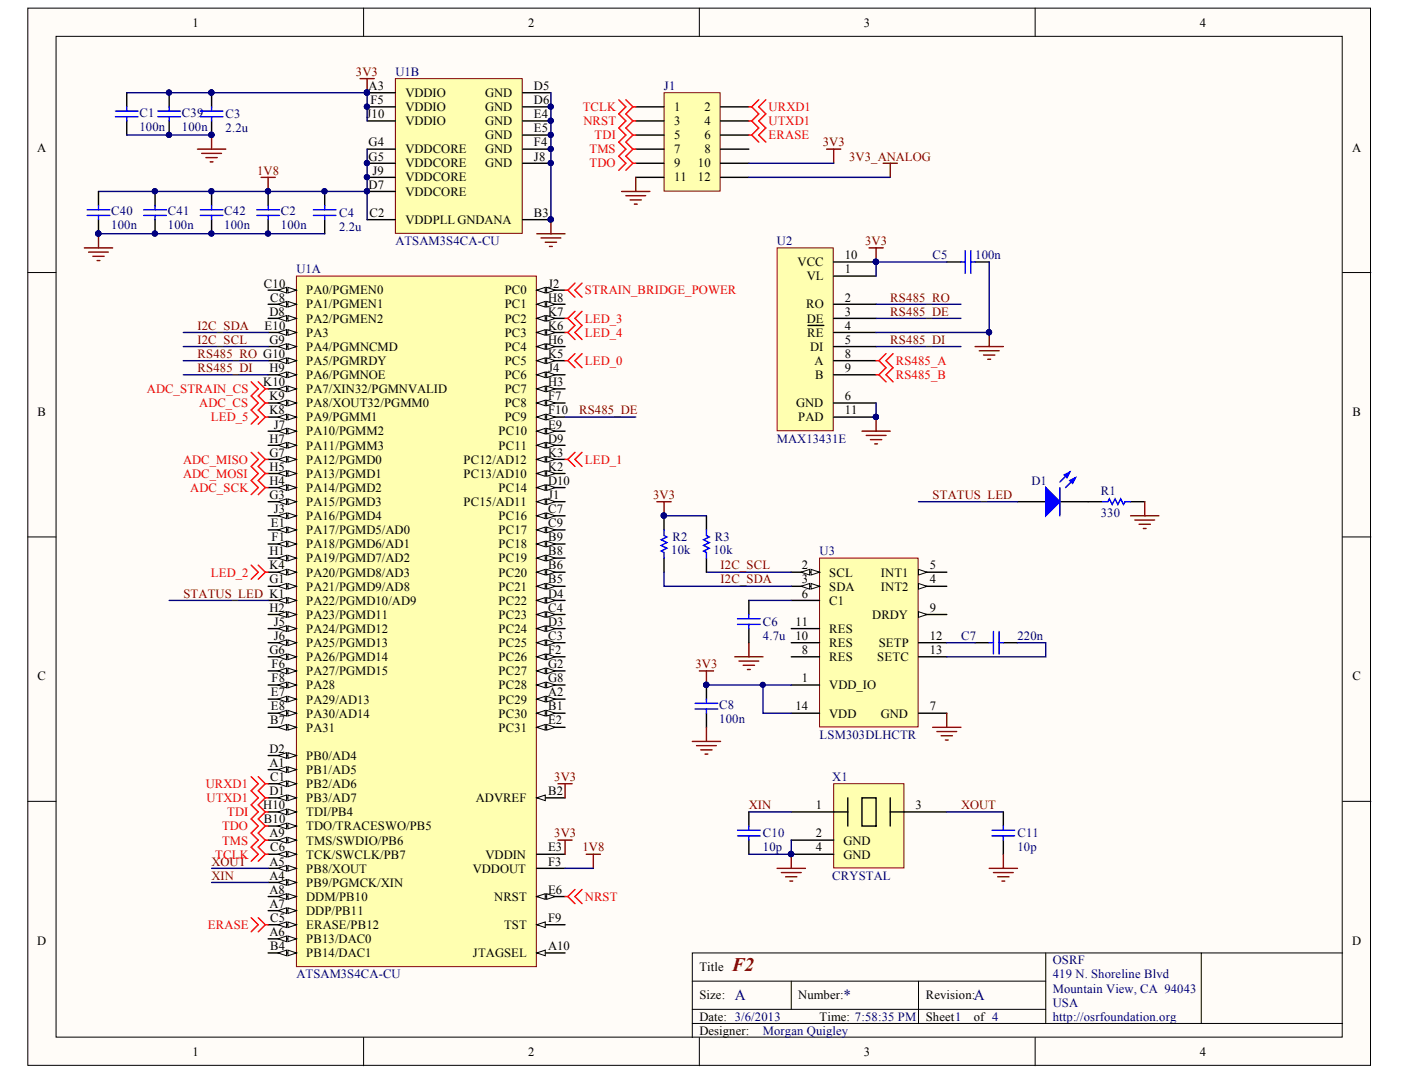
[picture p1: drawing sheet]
<svg xmlns="http://www.w3.org/2000/svg" width="273mm" height="210mm" viewBox="0 0 273 210" stroke-linecap="round" stroke-linejoin="round" font-family="sans-serif">
<g fill="#fffcf8" stroke="#000" stroke-width=".19">
<path d="M5.4 1.6h261.7v206h-261.7z"/>
<path d="M10.9 7.1h250.7v195h-250.7z"/>
</g>
<g fill="none" stroke="#000" stroke-width=".19">
<path d="M70.9 1.6v5.5M136.3 1.6v5.5M201.7 1.6v5.5M5.4 53.1h5.5M261.7 53.1h5.5M5.4 104.6h5.5M261.7 104.6h5.5M5.4 156.2h5.5M261.7 156.2h5.5M134.9 191.2h68.9M134.9 199.5h126.8M134.9 196.7h68.9"/>
<path d="M154.2 191.2v5.5M179 191.2v8.3M203.8 185.7v13.8M234.1 185.7h-99.2v16.5M261.7 185.7h-27.6v13.8M70.9 202.2v5.5M136.3 202.2v5.5M201.7 202.2v5.5"/>
</g>
<path d="M57.8 53.8h46.7v134.6h-46.7z" fill="#ffffb0" stroke="#800000" stroke-width=".19"/>
<path d="M104.6 155.5h5.5" fill="none" stroke="#000" stroke-width=".28"/>
<path d="M104.6 155.5l1.7-.6v1.1z" fill="#fffcf8" stroke="#000" stroke-width=".19"/>
<path d="M104.6 185.7h5.5" fill="none" stroke="#000" stroke-width=".28"/>
<path d="M104.6 185.7l1.7-.5v1.1z" fill="#fffcf8" stroke="#000" stroke-width=".19"/>
<path d="M104.6 174.7h5.5" fill="none" stroke="#000" stroke-width=".28"/>
<g fill="#fffcf8" stroke="#000" stroke-width=".19">
<path d="M104.6 174.7l1.7-.5v1.1z"/>
<path d="M106.5 174.2l1.7 .5-1.7 .6z"/>
</g>
<path d="M52.3 56.6h5.5" fill="none" stroke="#000" stroke-width=".28"/>
<g fill="#fffcf8" stroke="#000" stroke-width=".19">
<path d="M56.1 56l1.7 .6-1.7 .5z"/>
<path d="M54.2 56.6l1.6-.6v1.1z"/>
</g>
<path d="M52.3 59.3h5.5" fill="none" stroke="#000" stroke-width=".28"/>
<g fill="#fffcf8" stroke="#000" stroke-width=".19">
<path d="M56.1 58.8l1.7 .5-1.7 .6z"/>
<path d="M54.2 59.3l1.6-.5v1.1z"/>
</g>
<path d="M52.3 62h5.5" fill="none" stroke="#000" stroke-width=".28"/>
<g fill="#fffcf8" stroke="#000" stroke-width=".19">
<path d="M56.1 61.5l1.7 .5-1.7 .6z"/>
<path d="M54.2 62l1.6-.5v1.1z"/>
</g>
<path d="M52.3 64.8h5.5" fill="none" stroke="#000" stroke-width=".28"/>
<g fill="#fffcf8" stroke="#000" stroke-width=".19">
<path d="M56.1 64.2l1.7 .6-1.7 .5z"/>
<path d="M54.2 64.8l1.6-.6v1.1z"/>
</g>
<path d="M52.3 67.5h5.5" fill="none" stroke="#000" stroke-width=".28"/>
<g fill="#fffcf8" stroke="#000" stroke-width=".19">
<path d="M56.1 67l1.7 .5-1.7 .6z"/>
<path d="M54.2 67.5l1.6-.5v1.1z"/>
</g>
<path d="M52.3 70.3h5.5" fill="none" stroke="#000" stroke-width=".28"/>
<g fill="#fffcf8" stroke="#000" stroke-width=".19">
<path d="M56.1 69.7l1.7 .6-1.7 .5z"/>
<path d="M54.2 70.3l1.6-.6v1.1z"/>
</g>
<path d="M52.3 73h5.5" fill="none" stroke="#000" stroke-width=".28"/>
<g fill="#fffcf8" stroke="#000" stroke-width=".19">
<path d="M56.1 72.5l1.7 .5-1.7 .6z"/>
<path d="M54.2 73l1.6-.5v1.1z"/>
</g>
<path d="M52.3 75.8h5.5" fill="none" stroke="#000" stroke-width=".28"/>
<g fill="#fffcf8" stroke="#000" stroke-width=".19">
<path d="M56.1 75.2l1.7 .6-1.7 .5z"/>
<path d="M54.2 75.8l1.6-.6v1.1z"/>
</g>
<path d="M52.3 78.5h5.5" fill="none" stroke="#000" stroke-width=".28"/>
<g fill="#fffcf8" stroke="#000" stroke-width=".19">
<path d="M56.1 78l1.7 .5-1.7 .6z"/>
<path d="M54.2 78.5l1.6-.5v1.1z"/>
</g>
<path d="M52.3 81.3h5.5" fill="none" stroke="#000" stroke-width=".28"/>
<g fill="#fffcf8" stroke="#000" stroke-width=".19">
<path d="M56.1 80.7l1.7 .6-1.7 .5z"/>
<path d="M54.2 81.3l1.6-.6v1.1z"/>
</g>
<path d="M52.3 84h5.5" fill="none" stroke="#000" stroke-width=".28"/>
<g fill="#fffcf8" stroke="#000" stroke-width=".19">
<path d="M56.1 83.5l1.7 .5-1.7 .6z"/>
<path d="M54.2 84l1.6-.5v1.1z"/>
</g>
<path d="M52.3 86.8h5.5" fill="none" stroke="#000" stroke-width=".28"/>
<g fill="#fffcf8" stroke="#000" stroke-width=".19">
<path d="M56.1 86.2l1.7 .6-1.7 .5z"/>
<path d="M54.2 86.8l1.6-.6v1.1z"/>
</g>
<path d="M52.3 89.5h5.5" fill="none" stroke="#000" stroke-width=".28"/>
<g fill="#fffcf8" stroke="#000" stroke-width=".19">
<path d="M56.1 89l1.7 .5-1.7 .6z"/>
<path d="M54.2 89.5l1.6-.5v1.1z"/>
</g>
<path d="M52.3 92.3h5.5" fill="none" stroke="#000" stroke-width=".28"/>
<g fill="#fffcf8" stroke="#000" stroke-width=".19">
<path d="M56.1 91.7l1.7 .6-1.7 .5z"/>
<path d="M54.2 92.3l1.6-.6v1.1z"/>
</g>
<path d="M52.3 95h5.5" fill="none" stroke="#000" stroke-width=".28"/>
<g fill="#fffcf8" stroke="#000" stroke-width=".19">
<path d="M56.1 94.5l1.7 .5-1.7 .6z"/>
<path d="M54.2 95l1.6-.5v1.1z"/>
</g>
<path d="M52.3 97.8h5.5" fill="none" stroke="#000" stroke-width=".28"/>
<g fill="#fffcf8" stroke="#000" stroke-width=".19">
<path d="M56.1 97.2l1.7 .6-1.7 .5z"/>
<path d="M54.2 97.8l1.6-.6v1.1z"/>
</g>
<path d="M52.3 100.5h5.5" fill="none" stroke="#000" stroke-width=".28"/>
<g fill="#fffcf8" stroke="#000" stroke-width=".19">
<path d="M56.1 100l1.7 .5-1.7 .6z"/>
<path d="M54.2 100.5l1.6-.5v1.1z"/>
</g>
<path d="M52.3 103.3h5.5" fill="none" stroke="#000" stroke-width=".28"/>
<g fill="#fffcf8" stroke="#000" stroke-width=".19">
<path d="M56.1 102.7l1.7 .6-1.7 .5z"/>
<path d="M54.2 103.3l1.6-.6v1.1z"/>
</g>
<path d="M52.3 106h5.5" fill="none" stroke="#000" stroke-width=".28"/>
<g fill="#fffcf8" stroke="#000" stroke-width=".19">
<path d="M56.1 105.5l1.7 .5-1.7 .6z"/>
<path d="M54.2 106l1.6-.5v1.1z"/>
</g>
<path d="M52.3 108.8h5.5" fill="none" stroke="#000" stroke-width=".28"/>
<g fill="#fffcf8" stroke="#000" stroke-width=".19">
<path d="M56.1 108.2l1.7 .6-1.7 .5z"/>
<path d="M54.2 108.8l1.6-.6v1.1z"/>
</g>
<path d="M52.3 111.5h5.5" fill="none" stroke="#000" stroke-width=".28"/>
<g fill="#fffcf8" stroke="#000" stroke-width=".19">
<path d="M56.1 111l1.7 .5-1.7 .6z"/>
<path d="M54.2 111.5l1.6-.5v1.1z"/>
</g>
<path d="M52.3 114.3h5.5" fill="none" stroke="#000" stroke-width=".28"/>
<g fill="#fffcf8" stroke="#000" stroke-width=".19">
<path d="M56.1 113.7l1.7 .6-1.7 .5z"/>
<path d="M54.2 114.3l1.6-.6v1.1z"/>
</g>
<path d="M52.3 117h5.5" fill="none" stroke="#000" stroke-width=".28"/>
<g fill="#fffcf8" stroke="#000" stroke-width=".19">
<path d="M56.1 116.5l1.7 .5-1.7 .6z"/>
<path d="M54.2 117l1.6-.5v1.1z"/>
</g>
<path d="M52.3 119.8h5.5" fill="none" stroke="#000" stroke-width=".28"/>
<g fill="#fffcf8" stroke="#000" stroke-width=".19">
<path d="M56.1 119.2l1.7 .6-1.7 .5z"/>
<path d="M54.2 119.8l1.6-.6v1.1z"/>
</g>
<path d="M52.3 122.5h5.5" fill="none" stroke="#000" stroke-width=".28"/>
<g fill="#fffcf8" stroke="#000" stroke-width=".19">
<path d="M56.1 122l1.7 .5-1.7 .6z"/>
<path d="M54.2 122.5l1.6-.5v1.1z"/>
</g>
<path d="M52.3 125.3h5.5" fill="none" stroke="#000" stroke-width=".28"/>
<g fill="#fffcf8" stroke="#000" stroke-width=".19">
<path d="M56.1 124.7l1.7 .6-1.7 .5z"/>
<path d="M54.2 125.3l1.6-.6v1.1z"/>
</g>
<path d="M52.3 128h5.5" fill="none" stroke="#000" stroke-width=".28"/>
<g fill="#fffcf8" stroke="#000" stroke-width=".19">
<path d="M56.1 127.5l1.7 .5-1.7 .6z"/>
<path d="M54.2 128l1.6-.5v1.1z"/>
</g>
<path d="M52.3 130.8h5.5" fill="none" stroke="#000" stroke-width=".28"/>
<g fill="#fffcf8" stroke="#000" stroke-width=".19">
<path d="M56.1 130.2l1.7 .6-1.7 .5z"/>
<path d="M54.2 130.8l1.6-.6v1.1z"/>
</g>
<path d="M52.3 133.5h5.5" fill="none" stroke="#000" stroke-width=".28"/>
<g fill="#fffcf8" stroke="#000" stroke-width=".19">
<path d="M56.1 133l1.7 .5-1.7 .6z"/>
<path d="M54.2 133.5l1.6-.5v1.1z"/>
</g>
<path d="M52.3 136.3h5.5" fill="none" stroke="#000" stroke-width=".28"/>
<g fill="#fffcf8" stroke="#000" stroke-width=".19">
<path d="M56.1 135.7l1.7 .6-1.7 .5z"/>
<path d="M54.2 136.3l1.6-.6v1.1z"/>
</g>
<path d="M52.3 139h5.5" fill="none" stroke="#000" stroke-width=".28"/>
<g fill="#fffcf8" stroke="#000" stroke-width=".19">
<path d="M56.1 138.5l1.7 .5-1.7 .6z"/>
<path d="M54.2 139l1.6-.5v1.1z"/>
</g>
<path d="M52.3 141.8h5.5" fill="none" stroke="#000" stroke-width=".28"/>
<g fill="#fffcf8" stroke="#000" stroke-width=".19">
<path d="M56.1 141.2l1.7 .6-1.7 .5z"/>
<path d="M54.2 141.8l1.6-.6v1.1z"/>
</g>
<path d="M52.3 147.2h5.5" fill="none" stroke="#000" stroke-width=".28"/>
<g fill="#fffcf8" stroke="#000" stroke-width=".19">
<path d="M56.1 146.7l1.7 .5-1.7 .6z"/>
<path d="M54.2 147.2l1.6-.5v1.1z"/>
</g>
<path d="M52.3 150h5.5" fill="none" stroke="#000" stroke-width=".28"/>
<g fill="#fffcf8" stroke="#000" stroke-width=".19">
<path d="M56.1 149.4l1.7 .6-1.7 .5z"/>
<path d="M54.2 150l1.6-.6v1.1z"/>
</g>
<path d="M52.3 183h5.5" fill="none" stroke="#000" stroke-width=".28"/>
<g fill="#fffcf8" stroke="#000" stroke-width=".19">
<path d="M56.1 182.4l1.7 .6-1.7 .5z"/>
<path d="M54.2 183l1.6-.6v1.1z"/>
</g>
<path d="M52.3 185.7h5.5" fill="none" stroke="#000" stroke-width=".28"/>
<g fill="#fffcf8" stroke="#000" stroke-width=".19">
<path d="M56.1 185.2l1.7 .5-1.7 .6z"/>
<path d="M54.2 185.7l1.6-.5v1.1z"/>
</g>
<path d="M52.3 152.7h5.5" fill="none" stroke="#000" stroke-width=".28"/>
<g fill="#fffcf8" stroke="#000" stroke-width=".19">
<path d="M56.1 152.2l1.7 .5-1.7 .6z"/>
<path d="M54.2 152.7l1.6-.5v1.1z"/>
</g>
<path d="M52.3 155.5h5.5" fill="none" stroke="#000" stroke-width=".28"/>
<g fill="#fffcf8" stroke="#000" stroke-width=".19">
<path d="M56.1 154.9l1.7 .6-1.7 .5z"/>
<path d="M54.2 155.5l1.6-.6v1.1z"/>
</g>
<path d="M52.3 158.2h5.5" fill="none" stroke="#000" stroke-width=".28"/>
<g fill="#fffcf8" stroke="#000" stroke-width=".19">
<path d="M56.1 157.7l1.7 .5-1.7 .6z"/>
<path d="M54.2 158.2l1.6-.5v1.1z"/>
</g>
<path d="M52.3 161h5.5" fill="none" stroke="#000" stroke-width=".28"/>
<g fill="#fffcf8" stroke="#000" stroke-width=".19">
<path d="M56.1 160.4l1.7 .6-1.7 .5z"/>
<path d="M54.2 161l1.6-.6v1.1z"/>
</g>
<path d="M52.3 163.7h5.5" fill="none" stroke="#000" stroke-width=".28"/>
<g fill="#fffcf8" stroke="#000" stroke-width=".19">
<path d="M56.1 163.2l1.7 .5-1.7 .6z"/>
<path d="M54.2 163.7l1.6-.5v1.1z"/>
</g>
<path d="M52.3 166.5h5.5" fill="none" stroke="#000" stroke-width=".28"/>
<g fill="#fffcf8" stroke="#000" stroke-width=".19">
<path d="M56.1 165.9l1.7 .6-1.7 .5z"/>
<path d="M54.2 166.5l1.6-.6v1.1z"/>
</g>
<path d="M52.3 169.2h5.5" fill="none" stroke="#000" stroke-width=".28"/>
<g fill="#fffcf8" stroke="#000" stroke-width=".19">
<path d="M56.1 168.7l1.7 .5-1.7 .6z"/>
<path d="M54.2 169.2l1.6-.5v1.1z"/>
</g>
<path d="M52.3 172h5.5" fill="none" stroke="#000" stroke-width=".28"/>
<g fill="#fffcf8" stroke="#000" stroke-width=".19">
<path d="M56.1 171.4l1.7 .6-1.7 .5z"/>
<path d="M54.2 172l1.6-.6v1.1z"/>
</g>
<path d="M52.3 174.7h5.5" fill="none" stroke="#000" stroke-width=".28"/>
<g fill="#fffcf8" stroke="#000" stroke-width=".19">
<path d="M56.1 174.2l1.7 .5-1.7 .6z"/>
<path d="M54.2 174.7l1.6-.5v1.1z"/>
</g>
<path d="M52.3 177.5h5.5" fill="none" stroke="#000" stroke-width=".28"/>
<g fill="#fffcf8" stroke="#000" stroke-width=".19">
<path d="M56.1 176.9l1.7 .6-1.7 .5z"/>
<path d="M54.2 177.5l1.6-.6v1.1z"/>
</g>
<path d="M52.3 180.2h5.5" fill="none" stroke="#000" stroke-width=".28"/>
<g fill="#fffcf8" stroke="#000" stroke-width=".19">
<path d="M56.1 179.7l1.7 .5-1.7 .6z"/>
<path d="M54.2 180.2l1.6-.5v1.1z"/>
</g>
<path d="M104.6 56.6h5.5" fill="none" stroke="#000" stroke-width=".28"/>
<g fill="#fffcf8" stroke="#000" stroke-width=".19">
<path d="M104.6 56.6l1.7-.6v1.1z"/>
<path d="M106.5 56l1.7 .6-1.7 .5z"/>
</g>
<path d="M104.6 59.3h5.5" fill="none" stroke="#000" stroke-width=".28"/>
<g fill="#fffcf8" stroke="#000" stroke-width=".19">
<path d="M104.6 59.3l1.7-.5v1.1z"/>
<path d="M106.5 58.8l1.7 .5-1.7 .6z"/>
</g>
<path d="M104.6 62h5.5" fill="none" stroke="#000" stroke-width=".28"/>
<g fill="#fffcf8" stroke="#000" stroke-width=".19">
<path d="M104.6 62l1.7-.5v1.1z"/>
<path d="M106.5 61.5l1.7 .5-1.7 .6z"/>
</g>
<path d="M104.6 64.8h5.5" fill="none" stroke="#000" stroke-width=".28"/>
<g fill="#fffcf8" stroke="#000" stroke-width=".19">
<path d="M104.6 64.8l1.7-.6v1.1z"/>
<path d="M106.5 64.2l1.7 .6-1.7 .5z"/>
</g>
<path d="M104.6 67.5h5.5" fill="none" stroke="#000" stroke-width=".28"/>
<g fill="#fffcf8" stroke="#000" stroke-width=".19">
<path d="M104.6 67.5l1.7-.5v1.1z"/>
<path d="M106.5 67l1.7 .5-1.7 .6z"/>
</g>
<path d="M104.6 70.3h5.5" fill="none" stroke="#000" stroke-width=".28"/>
<g fill="#fffcf8" stroke="#000" stroke-width=".19">
<path d="M104.6 70.3l1.7-.6v1.1z"/>
<path d="M106.5 69.7l1.7 .6-1.7 .5z"/>
</g>
<path d="M104.6 73h5.5" fill="none" stroke="#000" stroke-width=".28"/>
<g fill="#fffcf8" stroke="#000" stroke-width=".19">
<path d="M104.6 73l1.7-.5v1.1z"/>
<path d="M106.5 72.5l1.7 .5-1.7 .6z"/>
</g>
<path d="M104.6 75.8h5.5" fill="none" stroke="#000" stroke-width=".28"/>
<g fill="#fffcf8" stroke="#000" stroke-width=".19">
<path d="M104.6 75.8l1.7-.6v1.1z"/>
<path d="M106.5 75.2l1.7 .6-1.7 .5z"/>
</g>
<path d="M104.6 78.5h5.5" fill="none" stroke="#000" stroke-width=".28"/>
<g fill="#fffcf8" stroke="#000" stroke-width=".19">
<path d="M104.6 78.5l1.7-.5v1.1z"/>
<path d="M106.5 78l1.7 .5-1.7 .6z"/>
</g>
<path d="M104.6 81.3h5.5" fill="none" stroke="#000" stroke-width=".28"/>
<g fill="#fffcf8" stroke="#000" stroke-width=".19">
<path d="M104.6 81.3l1.7-.6v1.1z"/>
<path d="M106.5 80.7l1.7 .6-1.7 .5z"/>
</g>
<path d="M104.6 84h5.5" fill="none" stroke="#000" stroke-width=".28"/>
<g fill="#fffcf8" stroke="#000" stroke-width=".19">
<path d="M104.6 84l1.7-.5v1.1z"/>
<path d="M106.5 83.5l1.7 .5-1.7 .6z"/>
</g>
<path d="M104.6 86.8h5.5" fill="none" stroke="#000" stroke-width=".28"/>
<g fill="#fffcf8" stroke="#000" stroke-width=".19">
<path d="M104.6 86.8l1.7-.6v1.1z"/>
<path d="M106.5 86.2l1.7 .6-1.7 .5z"/>
</g>
<path d="M104.6 89.5h5.5" fill="none" stroke="#000" stroke-width=".28"/>
<g fill="#fffcf8" stroke="#000" stroke-width=".19">
<path d="M104.6 89.5l1.7-.5v1.1z"/>
<path d="M106.5 89l1.7 .5-1.7 .6z"/>
</g>
<path d="M104.6 92.3h5.5" fill="none" stroke="#000" stroke-width=".28"/>
<g fill="#fffcf8" stroke="#000" stroke-width=".19">
<path d="M104.6 92.3l1.7-.6v1.1z"/>
<path d="M106.5 91.7l1.7 .6-1.7 .5z"/>
</g>
<path d="M104.6 95h5.5" fill="none" stroke="#000" stroke-width=".28"/>
<g fill="#fffcf8" stroke="#000" stroke-width=".19">
<path d="M104.6 95l1.7-.5v1.1z"/>
<path d="M106.5 94.5l1.7 .5-1.7 .6z"/>
</g>
<path d="M104.6 97.8h5.5" fill="none" stroke="#000" stroke-width=".28"/>
<g fill="#fffcf8" stroke="#000" stroke-width=".19">
<path d="M104.6 97.8l1.7-.6v1.1z"/>
<path d="M106.5 97.2l1.7 .6-1.7 .5z"/>
</g>
<path d="M104.6 100.5h5.5" fill="none" stroke="#000" stroke-width=".28"/>
<g fill="#fffcf8" stroke="#000" stroke-width=".19">
<path d="M104.6 100.5l1.7-.5v1.1z"/>
<path d="M106.5 100l1.7 .5-1.7 .6z"/>
</g>
<path d="M104.6 103.3h5.5" fill="none" stroke="#000" stroke-width=".28"/>
<g fill="#fffcf8" stroke="#000" stroke-width=".19">
<path d="M104.6 103.3l1.7-.6v1.1z"/>
<path d="M106.5 102.7l1.7 .6-1.7 .5z"/>
</g>
<path d="M104.6 106h5.5" fill="none" stroke="#000" stroke-width=".28"/>
<g fill="#fffcf8" stroke="#000" stroke-width=".19">
<path d="M104.6 106l1.7-.5v1.1z"/>
<path d="M106.5 105.5l1.7 .5-1.7 .6z"/>
</g>
<path d="M104.6 108.8h5.5" fill="none" stroke="#000" stroke-width=".28"/>
<g fill="#fffcf8" stroke="#000" stroke-width=".19">
<path d="M104.6 108.8l1.7-.6v1.1z"/>
<path d="M106.5 108.2l1.7 .6-1.7 .5z"/>
</g>
<path d="M104.6 111.5h5.5" fill="none" stroke="#000" stroke-width=".28"/>
<g fill="#fffcf8" stroke="#000" stroke-width=".19">
<path d="M104.6 111.5l1.7-.5v1.1z"/>
<path d="M106.5 111l1.7 .5-1.7 .6z"/>
</g>
<path d="M104.6 114.3h5.5" fill="none" stroke="#000" stroke-width=".28"/>
<g fill="#fffcf8" stroke="#000" stroke-width=".19">
<path d="M104.6 114.3l1.7-.6v1.1z"/>
<path d="M106.5 113.7l1.7 .6-1.7 .5z"/>
</g>
<path d="M104.6 117h5.5" fill="none" stroke="#000" stroke-width=".28"/>
<g fill="#fffcf8" stroke="#000" stroke-width=".19">
<path d="M104.6 117l1.7-.5v1.1z"/>
<path d="M106.5 116.5l1.7 .5-1.7 .6z"/>
</g>
<path d="M104.6 119.8h5.5" fill="none" stroke="#000" stroke-width=".28"/>
<g fill="#fffcf8" stroke="#000" stroke-width=".19">
<path d="M104.6 119.8l1.7-.6v1.1z"/>
<path d="M106.5 119.2l1.7 .6-1.7 .5z"/>
</g>
<path d="M104.6 122.5h5.5" fill="none" stroke="#000" stroke-width=".28"/>
<g fill="#fffcf8" stroke="#000" stroke-width=".19">
<path d="M104.6 122.5l1.7-.5v1.1z"/>
<path d="M106.5 122l1.7 .5-1.7 .6z"/>
</g>
<path d="M104.6 125.3h5.5" fill="none" stroke="#000" stroke-width=".28"/>
<g fill="#fffcf8" stroke="#000" stroke-width=".19">
<path d="M104.6 125.3l1.7-.6v1.1z"/>
<path d="M106.5 124.7l1.7 .6-1.7 .5z"/>
</g>
<path d="M104.6 128h5.5" fill="none" stroke="#000" stroke-width=".28"/>
<g fill="#fffcf8" stroke="#000" stroke-width=".19">
<path d="M104.6 128l1.7-.5v1.1z"/>
<path d="M106.5 127.5l1.7 .5-1.7 .6z"/>
</g>
<path d="M104.6 130.8h5.5" fill="none" stroke="#000" stroke-width=".28"/>
<g fill="#fffcf8" stroke="#000" stroke-width=".19">
<path d="M104.6 130.8l1.7-.6v1.1z"/>
<path d="M106.5 130.2l1.7 .6-1.7 .5z"/>
</g>
<path d="M104.6 133.5h5.5" fill="none" stroke="#000" stroke-width=".28"/>
<g fill="#fffcf8" stroke="#000" stroke-width=".19">
<path d="M104.6 133.5l1.7-.5v1.1z"/>
<path d="M106.5 133l1.7 .5-1.7 .6z"/>
</g>
<path d="M104.6 136.3h5.5" fill="none" stroke="#000" stroke-width=".28"/>
<g fill="#fffcf8" stroke="#000" stroke-width=".19">
<path d="M104.6 136.3l1.7-.6v1.1z"/>
<path d="M106.5 135.7l1.7 .6-1.7 .5z"/>
</g>
<path d="M104.6 139h5.5" fill="none" stroke="#000" stroke-width=".28"/>
<g fill="#fffcf8" stroke="#000" stroke-width=".19">
<path d="M104.6 139l1.7-.5v1.1z"/>
<path d="M106.5 138.5l1.7 .5-1.7 .6z"/>
</g>
<path d="M104.6 141.8h5.5" fill="none" stroke="#000" stroke-width=".28"/>
<g fill="#fffcf8" stroke="#000" stroke-width=".19">
<path d="M104.6 141.8l1.7-.6v1.1z"/>
<path d="M106.5 141.2l1.7 .6-1.7 .5z"/>
</g>
<path d="M104.6 180.2h5.5" fill="none" stroke="#000" stroke-width=".28"/>
<path d="M104.6 180.2l1.7-.5v1.1z" fill="#fffcf8" stroke="#000" stroke-width=".19"/>
<path d="M104.6 169.2h5.5M104.6 166.5h5.5" fill="none" stroke="#000" stroke-width=".28"/>
<path d="M77.1 15.3h24.7v30.2h-24.7z" fill="#ffffb0" stroke="#800000" stroke-width=".19"/>
<g fill="none" stroke="#000" stroke-width=".28">
<path d="M71.5 18.1h5.6M101.9 18.1h5.5M71.5 20.8h5.6M71.5 23.6h5.6M71.5 29.1h5.6M71.5 31.8h5.6M71.5 34.6h5.6M71.5 37.3h5.6M101.9 20.8h5.5M101.9 23.6h5.5M101.9 26.3h5.5M101.9 29.1h5.5"/>
<path d="M101.9 31.8h5.5M71.5 42.8h5.6M101.9 42.8h5.5"/>
</g>
<g fill="#000080" stroke="#000080" stroke-width=".19">
<circle cx="107.3" cy="20.8" r=".51"/>
<circle cx="107.3" cy="23.5" r=".51"/>
<circle cx="107.3" cy="26.3" r=".51"/>
<circle cx="107.3" cy="29" r=".51"/>
<circle cx="71.5" cy="31.8" r=".51"/>
<circle cx="71.5" cy="34.5" r=".51"/>
<circle cx="71.5" cy="37.3" r=".51"/>
<circle cx="71.5" cy="18" r=".51"/>
<circle cx="71.5" cy="20.8" r=".51"/>
<circle cx="107.3" cy="31.8" r=".51"/>
<circle cx="107.3" cy="42.8" r=".51"/>
</g>
<path d="M107.4 18.1v24.7M35.7 73h16.6M35.7 70.3h16.6M110.1 169.2h5.5" fill="none" stroke="#000080" stroke-width=".28"/>
<path d="M70.2 15.3h2.7M71.5 15.3v2.8M104.6 45.6h5.5M105.4 46.4h3.9M106.3 47.2h2.2M107.1 48h.5M107.4 42.8v2.8M108.7 163.7h2.8M110.1 163.7v2.8M114.3 166.5h2.7M115.6 166.5v2.7" fill="none" stroke="#800000" stroke-width=".28"/>
<path d="M49 88.2l1.3 1.3-1.3 1.4 1.3 1.4-1.3 1.4 1.3 1.3-1.3 1.4M50.3 88.2l1.4 1.3M51.7 95l-1.4 1.4M51.7 92.3l-1.4 1.4 1.4 1.3M51.7 95h.6M51.7 89.5l-1.4 1.4 1.4 1.4M51.7 92.3h.6M51.7 89.5h.6" fill="none" stroke="#f00" stroke-width=".28"/>
<path d="M159.7 108.8h19.2v32.9h-19.2z" fill="#ffffb0" stroke="#800000" stroke-width=".19"/>
<path d="M154.2 114.3h5.5M179 139h5.5" fill="none" stroke="#000" stroke-width=".28"/>
<g fill="#fffcf8" stroke="#000" stroke-width=".19">
<path d="M158.1 113.7l1.6 .6-1.6 .5z"/>
<path d="M156.1 114.3l1.7-.6v1.1z"/>
</g>
<path d="M179 119.8h5.5" fill="none" stroke="#000" stroke-width=".28"/>
<path d="M179 119.2l1.7 .6-1.7 .5z" fill="#fffcf8" stroke="#000" stroke-width=".19"/>
<path d="M179 111.5h5.5M154.2 128h5.5" fill="none" stroke="#000" stroke-width=".28"/>
<path d="M179 111l1.7 .5-1.7 .6z" fill="#fffcf8" stroke="#000" stroke-width=".19"/>
<path d="M154.2 111.5h5.5M154.2 133.5h5.5" fill="none" stroke="#000" stroke-width=".28"/>
<g fill="#fffcf8" stroke="#000" stroke-width=".19">
<path d="M158.1 111l1.6 .5-1.6 .6z"/>
<path d="M156.1 111.5l1.7-.5v1.1z"/>
</g>
<path d="M179 114.3h5.5" fill="none" stroke="#000" stroke-width=".28"/>
<path d="M179 113.7l1.7 .6-1.7 .5z" fill="#fffcf8" stroke="#000" stroke-width=".19"/>
<path d="M154.2 117h5.5M154.2 125.3h5.5M154.2 122.5h5.5M154.2 139h5.5M179 125.3h5.5M179 128h5.5" fill="none" stroke="#000" stroke-width=".28"/>
<path d="M184.5 139v2.8M181.8 141.8h5.5M182.6 142.6h3.9M183.4 143.4h2.2M184.2 144.2h.6" fill="none" stroke="#800000" stroke-width=".28"/>
<path d="M35.7 64.8h16.6M35.7 67.5h16.6M137.7 111.5h16.5" fill="none" stroke="#000080" stroke-width=".28"/>
<path d="M162.5 152.7h13.7v16.5h-13.7z" fill="#ffffb0" stroke="#800000" stroke-width=".19"/>
<g fill="none" stroke="#000" stroke-width=".28">
<path d="M198.3 97.8h5.5M206.6 97.8h8.2M220.3 97.8h2.8M129.4 100.5v2.8M129.4 108.8v2.7M137.7 100.5v2.8M137.7 108.8v2.7M145.9 117v2.8M137.7 133.5v2.8M137.7 139v2.8M145.9 122.5v2.8M190 125.3h2.8"/>
<path d="M195.5 125.3h2.8M145.9 158.2v2.8M154.2 158.2h11M165.2 155.5v5.5M168 155.5h2.7v5.5h-2.7zM173.5 155.5v5.5M173.5 158.2h11M195.5 158.2v2.8M145.9 163.7v2.8M154.2 163.7h8.3M154.2 166.5h8.3M195.5 163.7v2.8"/>
</g>
<g fill="#000080" stroke="#000080" stroke-width=".19">
<circle cx="154.2" cy="166.4" r=".51"/>
<circle cx="129.4" cy="100.5" r=".51"/>
<circle cx="137.6" cy="133.5" r=".51"/>
<circle cx="41.2" cy="26.3" r=".51"/>
<circle cx="71.5" cy="18" r=".51"/>
<circle cx="41.2" cy="18" r=".51"/>
</g>
<g fill="none" stroke="#800000" stroke-width=".28">
<path d="M38.5 29.1h5.5M39.3 29.9h3.9M40.1 30.7h2.2M41 31.5h.5M41.2 26.3v2.8M128 97.8h2.8M129.4 97.8v2.7M223.1 97.8v2.7M220.3 100.5h5.6M221.2 101.4h3.8M222 102.2h2.2M222.8 103h.6"/>
<path d="M143.2 128h5.5M144 128.8h3.9M144.8 129.7h2.3M145.7 130.5h.5M145.9 125.3v2.7M108.7 152.7h2.8M110.1 152.7v2.8M134.9 144.5h5.5M135.8 145.3h3.8M136.6 146.1h2.2M137.4 147h.6M137.7 141.8v2.7"/>
<path d="M151.5 169.2h5.5M152.3 170.1h3.8M153.1 170.9h2.2M153.9 171.7h.6M154.2 166.5v2.7M192.8 169.2h5.5M193.6 170.1h3.9M194.4 170.9h2.2M195.3 171.7h.5M195.5 166.5v2.7"/>
</g>
<g fill="none" stroke="#000080" stroke-width=".28">
<path d="M41.2 18.1h30.3v5.5M71.5 29.1v13.7M110.1 81.3h13.8M179 97.8h19.3M129.4 111.5v2.8h24.8M129.4 100.5h8.3M145.9 117h8.3M184.5 125.3h5.5M198.3 125.3h5.5v2.7h-19.3M145.9 158.2h8.3M184.5 158.2h11M41.2 172h11.1"/>
<path d="M41.2 169.2h11.1M154.2 163.7v2.8h-8.3"/>
</g>
<g fill="#00f" stroke="#00f" stroke-width=".28">
<path d="M203.8 95l2.8 2.8-2.8 2.7z"/>
<path d="M208.5 93.7l1.1-.6-.6 1.1z"/>
<path d="M207.4 92.6l1.1-.6-.6 1.1z"/>
</g>
<g fill="none" stroke="#00f" stroke-width=".28">
<path d="M206.6 95v5.5M208.5 92l-1.9 1.9M209.6 93.1l-1.9 1.9M214.8 97.8h1.1l.3-.6 .6 1.1 .5-1.1 .6 1.1 .5-1.1 .6 1.1 .2-.5h1.1M129.4 103.3v1.1l.6 .2-1.1 .6 1.1 .5-1.1 .6 1.1 .5-1.1 .6 .5 .3v1.1M137.7 103.3v1.1l.5 .2-1.1 .6 1.1 .5-1.1 .6 1.1 .5-1.1 .6 .6 .3v1.1M145.9 119.8v.8M135.5 137.1h4.4M135.5 138.2h4.4M137.7 136.3v.8M137.7 138.2v.8M143.7 120.6h4.5"/>
<path d="M143.7 121.7h4.5M145.9 121.7v.8M192.8 125.3h.8M193.6 123.1v4.4M194.7 123.1v4.4M194.7 125.3h.8M143.7 161.8h4.5M143.7 162.9h4.5M145.9 161v.8M145.9 162.9v.8M193.3 161.8h4.5M193.3 162.9h4.5"/>
<path d="M195.5 161v.8M195.5 162.9v.8"/>
</g>
<path d="M129.4 18.1h11v19.1h-11z" fill="#ffffb0" stroke="#800000" stroke-width=".19"/>
<path d="M123.9 20.8h5.5M123.9 23.6h5.5M123.9 26.3h5.5M123.9 29.1h5.5M123.9 31.8h5.5M123.9 34.6h5.5M140.4 20.8h5.5M140.4 23.6h5.5M140.4 26.3h5.5M140.4 29.1h5.5M140.4 31.8h5.5M140.4 34.6h5.5" fill="none" stroke="#000" stroke-width=".28"/>
<g fill="none" stroke="#f00" stroke-width=".28">
<path d="M120.6 19.4l1.4 1.4-1.4 1.4 1.4 1.4-1.4 1.3 1.4 1.4-1.4 1.4 1.4 1.4-1.4 1.3 1.4 1.4-1.4 1.4M122 19.4l1.4 1.4M147.9 19.4l-1.4 1.4M149.3 19.4l-1.4 1.4 1.4 1.4-1.4 1.4 1.4 1.3-1.4 1.4 1.4 1.4M123.4 20.8h.5M123.4 23.6h.5M123.4 26.3h.5M123.4 31.8l-1.4 1.4M123.4 29.1l-1.4 1.3 1.4 1.4M123.4 31.8h.5M123.4 26.3l-1.4 1.4 1.4 1.4M123.4 29.1h.5"/>
<path d="M123.4 23.6l-1.4 1.3 1.4 1.4M123.4 20.8l-1.4 1.4 1.4 1.4M145.9 20.8h.6M145.9 23.6h.6M145.9 26.3h.6M146.5 20.8l1.4 1.4-1.4 1.4M146.5 23.6l1.4 1.3-1.4 1.4M146.5 26.3l1.4 1.4M49 151.4l1.3 1.3-1.3 1.4 1.3 1.4-1.3 1.4 1.3 1.3-1.3 1.4 1.3 1.4-1.3 1.4 1.3 1.3-1.3 1.4 1.3 1.4-1.3 1.4M50.3 151.4l1.4 1.3M51.7 155.5l-1.4 1.4 1.4 1.3M51.7 152.7l-1.4 1.4 1.4 1.4"/>
<path d="M51.7 155.5h.6M51.7 152.7h.6M51.7 158.2l-1.4 1.4 1.4 1.4M51.7 158.2h.6M49 178.9l1.3 1.3-1.3 1.4M50.3 178.9l1.4 1.3M51.7 161l-1.4 1.4 1.4 1.3M51.7 161h.6M51.7 163.7l-1.4 1.4 1.4 1.4M51.7 163.7h.6M51.7 166.5l-1.4 1.4M51.7 166.5h.6"/>
<path d="M110.1 174.7h.6M110.7 174.7l1.4 1.4M112.1 173.4l-1.4 1.3M113.4 173.4l-1.3 1.3 1.3 1.4M51.7 180.2l-1.4 1.4M51.7 180.2h.6"/>
</g>
<path d="M121.1 37.3h5.6M122 38.1h3.8M122.8 39h2.2M123.6 39.8h.6M123.9 34.6v2.7M161.1 29.1h2.8M162.5 29.1v2.7" fill="none" stroke="#800000" stroke-width=".28"/>
<path d="M145.9 31.8h16.6" fill="none" stroke="#000080" stroke-width=".28"/>
<path d="M151.5 48.3h10.9v35.7h-10.9z" fill="#ffffb0" stroke="#800000" stroke-width=".19"/>
<g fill="none" stroke="#000" stroke-width=".28">
<path d="M24.7 18.1v2.7M33 18.1v2.7M41.2 18.1v2.7M19.2 37.3v2.8M24.7 23.6v2.7M30.2 37.3v2.8M33 23.6v2.7M41.2 23.6v2.7M41.2 37.3v2.8M52.3 37.3v2.8M63.3 37.3v2.8M19.2 42.8v2.8"/>
<path d="M30.2 42.8v2.8M41.2 42.8v2.8M52.3 42.8v2.8M63.3 42.8v2.8M162.5 51.1h8.2M162.5 53.8h8.2M162.5 59.3h8.2M184.5 51.1h2.8M190 51.1h2.8M157.5 63.4h3.1M162.5 62h8.2M162.5 64.8h8.2"/>
<path d="M162.5 67.5h8.2M162.5 70.3h8.2M162.5 73h8.2M162.5 78.5h8.2M162.5 81.3h8.2"/>
</g>
<g fill="#000080" stroke="#000080" stroke-width=".19">
<circle cx="170.7" cy="51" r=".51"/>
<circle cx="170.7" cy="81.2" r=".51"/>
<circle cx="192.8" cy="64.8" r=".51"/>
<circle cx="32.9" cy="26.3" r=".51"/>
<circle cx="32.9" cy="18" r=".51"/>
<circle cx="41.2" cy="26.3" r=".51"/>
<circle cx="41.2" cy="18" r=".51"/>
<circle cx="52.2" cy="37.3" r=".51"/>
<circle cx="71.5" cy="37.3" r=".51"/>
<circle cx="63.2" cy="37.3" r=".51"/>
<circle cx="52.2" cy="45.5" r=".51"/>
<circle cx="41.2" cy="45.5" r=".51"/>
<circle cx="41.2" cy="37.3" r=".51"/>
<circle cx="30.2" cy="45.5" r=".51"/>
<circle cx="30.2" cy="37.3" r=".51"/>
<circle cx="19.2" cy="45.5" r=".51"/>
<circle cx="137.6" cy="133.5" r=".51"/>
<circle cx="148.7" cy="133.5" r=".51"/>
</g>
<g fill="none" stroke="#800000" stroke-width=".28">
<path d="M50.9 34.6h2.7M52.3 34.6v2.7M172.1 31.8h2.8M173.5 31.8v2.8M16.4 48.3h5.6M17.3 49.1h3.8M18.1 50h2.2M18.9 50.8h.6M19.2 45.6v2.7M169.4 48.3h2.7M170.7 48.3v2.8M190 67.5h5.5"/>
<path d="M190.9 68.4h3.8M191.7 69.2h2.2M192.5 70h.6M192.8 64.8v2.7M168 84h5.5M168.8 84.9h3.9M169.6 85.7h2.2M170.5 86.5h.5M170.7 81.3v2.7M136.3 130.8h2.8M137.7 130.8v2.7"/>
</g>
<g fill="none" stroke="#000080" stroke-width=".28">
<path d="M24.7 18.1h16.5M19.2 37.3h52.3M24.7 26.3h16.5M145.9 34.6h27.6M19.2 45.6h44.1M170.7 59.3h16.6M184.5 51.1h-13.8v2.7M192.8 51.1v13.7h-22.1M170.7 78.5v2.8M170.7 67.5h16.6M170.7 62h16.6M33 117h19.3"/>
<path d="M137.7 133.5h16.5M148.7 133.5v5.5h5.5"/>
</g>
<g fill="none" stroke="#f00" stroke-width=".28">
<path d="M110.1 56.6h.6M110.7 56.6l1.4 1.3M112.1 55.2l-1.4 1.4M113.4 55.2l-1.3 1.4 1.3 1.3M49 74.4l1.3 1.4-1.3 1.4 1.3 1.3-1.3 1.4 1.3 1.4-1.3 1.4M50.3 74.4l1.4 1.4M51.7 75.8l-1.4 1.4 1.4 1.3M51.7 75.8h.6M51.7 78.5l-1.4 1.4 1.4 1.4M51.7 78.5h.6M110.1 70.3h.6M110.1 64.8h.6"/>
<path d="M110.1 62h.6M110.7 70.3l1.4 1.4M110.7 64.8l1.4 1.4M110.7 62l1.4 1.4-1.4 1.4M112.1 68.9l-1.4 1.4M112.1 60.7l-1.4 1.3M113.4 68.9l-1.3 1.4 1.3 1.4M113.4 60.7l-1.3 1.3 1.3 1.4-1.3 1.4 1.3 1.4M170.7 73h.6M170.7 70.3h.6M171.3 73l1.4 1.4M171.3 70.3l1.4 1.4-1.4 1.3"/>
<path d="M172.7 68.9l-1.4 1.4M174.1 68.9l-1.4 1.4 1.4 1.4-1.4 1.3 1.4 1.4M51.7 81.3l-1.4 1.4M51.7 81.3h.6M110.1 89.5h.6M110.7 89.5l1.4 1.4M112.1 88.2l-1.4 1.3M113.4 88.2l-1.3 1.3 1.3 1.4M49 110.1l1.3 1.4-1.3 1.4M50.3 110.1l1.4 1.4M51.7 111.5l-1.4 1.4M51.7 111.5h.6"/>
</g>
<g fill="none" stroke="#00f" stroke-width=".28">
<path d="M22.5 21.6h4.4M22.5 22.7h4.4M24.7 20.8v.8M24.7 22.7v.9M30.8 21.6h4.4M30.8 22.7h4.4M33 20.8v.8M33 22.7v.9M39 21.6h4.4M39 22.7h4.4M41.2 20.8v.8M41.2 22.7v.9"/>
<path d="M17 40.9h4.4M17 42h4.4M19.2 40.1v.8M19.2 42v.8M28 40.9h4.4M28 42h4.4M30.2 40.1v.8M30.2 42v.8M39 40.9h4.4M39 42h4.4M41.2 40.1v.8M41.2 42v.8"/>
<path d="M50.1 40.9h4.4M50.1 42h4.4M52.3 40.1v.8M52.3 42v.8M61.1 40.9h4.4M61.1 42h4.4M63.3 40.1v.8M63.3 42v.8M187.3 51.1h.8M188.1 48.9v4.4M189.2 48.9v4.4M189.2 51.1h.8"/>
</g>
<text font-size="3.7" fill="#800000" x="142.6" y="189.3">F2</text>
<g font-size="3" fill="#000080">
<text x="143.2" y="195">A</text>
<text x="164.4" y="195">*</text>
<text x="189.8" y="195">A</text>
</g>
<g font-size="2.5">
<text x="37.5" y="5.2">1</text>
<text x="102.9" y="5.2">2</text>
<text x="168.4" y="5.2">3</text>
<text x="233.8" y="5.2">4</text>
<text x="71.8" y="17.5">A3</text>
<text x="104.1" y="17.5">D5</text>
<text x="71.4" y="23.1">J10</text>
<text x="72.2" y="20.3">F5</text>
<text x="79" y="18.9">VDDIO</text>
<text x="79" y="21.7">VDDIO</text>
<text x="94.6" y="18.9">GND</text>
<text x="94.6" y="21.7">GND</text>
<text x="104.1" y="20.3">D6</text>
<text x="104.1" y="23.1">E4</text>
<text x="131.4" y="21.7">1</text>
<text x="137.3" y="21.7">2</text>
<text x="7.2" y="29.5">A</text>
<text x="71.8" y="28.5">G4</text>
<text x="79" y="29.9">VDDCORE</text>
<text x="79" y="24.4">VDDIO</text>
<text x="94.6" y="24.4">GND</text>
<text x="94.6" y="27.1">GND</text>
<text x="94.6" y="29.9">GND</text>
<text x="104.1" y="25.8">E5</text>
<text x="104.1" y="28.5">F4</text>
<text x="131.4" y="24.4">3</text>
<text x="131.4" y="27.1">5</text>
<text x="131.4" y="29.9">7</text>
<text x="137.3" y="24.4">4</text>
<text x="137.3" y="27.1">6</text>
<text x="137.3" y="29.9">8</text>
<text x="263.5" y="29.5">A</text>
<text x="71.8" y="31.3">G5</text>
<text x="72.6" y="34">J9</text>
<text x="79" y="32.6">VDDCORE</text>
<text x="79" y="35.4">VDDCORE</text>
<text x="94.6" y="32.6">GND</text>
<text x="104.1" y="31.3">J8</text>
<text x="131.4" y="32.6">9</text>
<text x="131.4" y="35.4">11</text>
<text x="136" y="32.6">10</text>
<text x="136" y="35.4">12</text>
<text x="71.8" y="36.8">D7</text>
<text x="79" y="38.2">VDDCORE</text>
<text x="72" y="42.3">C2</text>
<text x="79" y="43.7">VDDPLLGNDANA</text>
<text x="104.1" y="42.3">B3</text>
<text x="155.4" y="51.9">VCC</text>
<text x="164.7" y="50.5">10</text>
<text x="164.7" y="53.3">1</text>
<text x="51.4" y="56">C10</text>
<text x="52.6" y="58.8">C8</text>
<text x="59.7" y="57.4">PA0/PGMEN0</text>
<text x="98.4" y="57.4">PC0</text>
<text x="106.8" y="56">J2</text>
<text x="106.8" y="58.8">H8</text>
<text x="157.3" y="54.6">VL</text>
<text x="164.7" y="58.8">2</text>
<text x="51.6" y="64.3">E10</text>
<text x="52.5" y="61.5">D8</text>
<text x="59.7" y="60.1">PA1/PGMEN1</text>
<text x="59.7" y="62.9">PA2/PGMEN2</text>
<text x="59.7" y="65.6">PA3</text>
<text x="98.4" y="60.1">PC1</text>
<text x="98.4" y="62.9">PC2</text>
<text x="98.4" y="65.6">PC3</text>
<text x="106.8" y="61.5">K7</text>
<text x="106.8" y="64.3">K6</text>
<text x="157.1" y="60.1">RO</text>
<text x="157.3" y="62.9">DE</text>
<text x="157.3" y="65.6">RE</text>
<text x="164.7" y="61.5">3</text>
<text x="164.7" y="64.3">4</text>
<text x="52.5" y="67">G9</text>
<text x="59.7" y="68.4">PA4/PGMNCMD</text>
<text x="59.7" y="71.2">PA5/PGMRDY</text>
<text x="98.4" y="68.4">PC4</text>
<text x="98.4" y="71.2">PC5</text>
<text x="106.8" y="67">H6</text>
<text x="106.8" y="69.8">K5</text>
<text x="157.9" y="68.4">DI</text>
<text x="158.7" y="71.2">A</text>
<text x="164.7" y="67">5</text>
<text x="164.7" y="69.8">8</text>
<text x="51.3" y="75.2">K10</text>
<text x="52.5" y="72.5">H9</text>
<text x="52.5" y="78">K9</text>
<text x="59.7" y="73.9">PA6/PGMNOE</text>
<text x="59.7" y="76.6">PA7/XIN32/PGMNVALID</text>
<text x="98.4" y="73.9">PC6</text>
<text x="98.4" y="76.6">PC7</text>
<text x="106.8" y="72.5">J4</text>
<text x="106.8" y="75.2">H3</text>
<text x="106.8" y="78">F7</text>
<text x="158.9" y="73.9">B</text>
<text x="164.7" y="72.5">9</text>
<text x="164.7" y="78">6</text>
<text x="7.3" y="81.1">B</text>
<text x="52.5" y="80.7">K8</text>
<text x="53.3" y="83.5">J7</text>
<text x="59.7" y="79.4">PA8/XOUT32/PGMM0</text>
<text x="59.7" y="82.1">PA9/PGMM1</text>
<text x="98.4" y="79.4">PC8</text>
<text x="98.4" y="82.1">PC9</text>
<text x="106.8" y="80.7">F10</text>
<text x="106.8" y="83.5">E9</text>
<text x="155.2" y="79.4">GND</text>
<text x="155.6" y="82.1">PAD</text>
<text x="164.7" y="80.7">11</text>
<text x="263.6" y="81.1">B</text>
<text x="52.5" y="86.3">H7</text>
<text x="52.5" y="89">G7</text>
<text x="59.7" y="84.9">PA10/PGMM2</text>
<text x="59.7" y="87.6">PA11/PGMM3</text>
<text x="97.2" y="84.9">PC10</text>
<text x="97.2" y="87.6">PC11</text>
<text x="106.8" y="86.3">D9</text>
<text x="106.8" y="89">K3</text>
<text x="52.5" y="91.8">H5</text>
<text x="52.5" y="94.5">H4</text>
<text x="59.7" y="90.4">PA12/PGMD0</text>
<text x="59.7" y="93.1">PA13/PGMD1</text>
<text x="59.7" y="95.8">PA14/PGMD2</text>
<text x="90.3" y="90.4">PC12/AD12</text>
<text x="90.3" y="93.1">PC13/AD10</text>
<text x="97.2" y="95.8">PC14</text>
<text x="106.8" y="91.8">K2</text>
<text x="106.8" y="94.5">D10</text>
<text x="52.5" y="97.2">G3</text>
<text x="53.3" y="100">J3</text>
<text x="59.7" y="98.6">PA15/PGMD3</text>
<text x="59.7" y="101.4">PA16/PGMD4</text>
<text x="90.3" y="98.6">PC15/AD11</text>
<text x="97.2" y="101.4">PC16</text>
<text x="106.8" y="97.2">J1</text>
<text x="106.8" y="100">C7</text>
<text x="52.8" y="102.7">E1</text>
<text x="52.9" y="105.5">F1</text>
<text x="59.7" y="104.1">PA17/PGMD5/AD0</text>
<text x="59.7" y="106.9">PA18/PGMD6/AD1</text>
<text x="97.2" y="104.1">PC17</text>
<text x="97.2" y="106.9">PC18</text>
<text x="106.8" y="102.7">C9</text>
<text x="106.8" y="105.5">B9</text>
<text x="52.5" y="108.2">H1</text>
<text x="52.5" y="111">K4</text>
<text x="52.5" y="113.7">G1</text>
<text x="59.7" y="109.6">PA19/PGMD7/AD2</text>
<text x="59.7" y="112.4">PA20/PGMD8/AD3</text>
<text x="97.2" y="109.6">PC19</text>
<text x="97.2" y="112.4">PC20</text>
<text x="106.8" y="108.2">B8</text>
<text x="106.8" y="111">B6</text>
<text x="106.8" y="113.7">B5</text>
<text x="156.3" y="113.7">3</text>
<text x="156.3" y="111">2</text>
<text x="161.6" y="112.4">SCL</text>
<text x="171.7" y="112.4">INT1</text>
<text x="181.2" y="111">5</text>
<text x="181.2" y="113.7">4</text>
<text x="52.5" y="119.3">H2</text>
<text x="59.7" y="115.1">PA21/PGMD9/AD8</text>
<text x="59.7" y="117.8">PA22/PGMD10/AD9</text>
<text x="97.2" y="115.1">PC21</text>
<text x="97.2" y="117.8">PC22</text>
<text x="106.8" y="116.5">D4</text>
<text x="106.8" y="119.3">C4</text>
<text x="156.3" y="116.5">6</text>
<text x="161.6" y="115.1">SDA</text>
<text x="161.6" y="117.8">C1</text>
<text x="171.7" y="115.1">INT2</text>
<text x="181.2" y="119.3">9</text>
<text x="53.3" y="122">J5</text>
<text x="53.3" y="124.7">J6</text>
<text x="59.7" y="120.6">PA23/PGMD11</text>
<text x="59.7" y="123.3">PA24/PGMD12</text>
<text x="97.2" y="120.6">PC23</text>
<text x="97.2" y="123.3">PC24</text>
<text x="106.8" y="122">D3</text>
<text x="106.8" y="124.7">C3</text>
<text x="155" y="124.7">10</text>
<text x="155" y="122">11</text>
<text x="161.6" y="123.3">RES</text>
<text x="170" y="120.6">DRDY</text>
<text x="181.2" y="124.7">12</text>
<text x="52.5" y="127.5">G6</text>
<text x="52.9" y="130.2">F6</text>
<text x="59.7" y="126.1">PA25/PGMD13</text>
<text x="59.7" y="128.8">PA26/PGMD14</text>
<text x="59.7" y="131.6">PA27/PGMD15</text>
<text x="97.2" y="126.1">PC25</text>
<text x="97.2" y="128.8">PC26</text>
<text x="97.2" y="131.6">PC27</text>
<text x="106.8" y="127.5">F2</text>
<text x="106.8" y="130.2">G2</text>
<text x="156.3" y="127.5">8</text>
<text x="161.6" y="128.8">RES</text>
<text x="161.6" y="126.1">RES</text>
<text x="171" y="128.8">SETC</text>
<text x="171.3" y="126.1">SETP</text>
<text x="181.2" y="127.5">13</text>
<text x="7.3" y="132.6">C</text>
<text x="52.8" y="135.7">E7</text>
<text x="52.9" y="133">F8</text>
<text x="59.7" y="134.4">PA28</text>
<text x="59.7" y="137.1">PA29/AD13</text>
<text x="97.2" y="134.4">PC28</text>
<text x="97.2" y="137.1">PC29</text>
<text x="106.8" y="133">G8</text>
<text x="106.8" y="135.7">A2</text>
<text x="156.3" y="133">1</text>
<text x="161.6" y="134.4">VDD_IO</text>
<text x="263.6" y="132.6">C</text>
<text x="52.6" y="141.2">B7</text>
<text x="52.8" y="138.5">E8</text>
<text x="59.7" y="139.9">PA30/AD14</text>
<text x="59.7" y="142.6">PA31</text>
<text x="97.2" y="139.9">PC30</text>
<text x="97.2" y="142.6">PC31</text>
<text x="106.8" y="138.5">B1</text>
<text x="106.8" y="141.2">E2</text>
<text x="155" y="138.5">14</text>
<text x="161.6" y="139.9">VDD</text>
<text x="171.7" y="139.9">GND</text>
<text x="181.2" y="138.5">7</text>
<text x="52.5" y="146.7">D2</text>
<text x="52.5" y="149.5">A1</text>
<text x="59.7" y="148.1">PB0/AD4</text>
<text x="52.5" y="155">D1</text>
<text x="52.6" y="152.2">C1</text>
<text x="59.7" y="150.8">PB1/AD5</text>
<text x="59.7" y="153.6">PB2/AD6</text>
<text x="106.8" y="155">B2</text>
<text x="51.3" y="157.7">H10</text>
<text x="51.4" y="160.5">B10</text>
<text x="59.7" y="156.3">PB3/AD7</text>
<text x="59.7" y="159.1">TDI/PB4</text>
<text x="59.7" y="161.8">TDO/TRACESWO/PB5</text>
<text x="92.7" y="156.3">ADVREF</text>
<text x="159" y="157.7">1</text>
<text x="178.4" y="157.7">3</text>
<text x="52.5" y="163.2">A9</text>
<text x="52.6" y="165.9">C6</text>
<text x="59.7" y="164.6">TMS/SWDIO/PB6</text>
<text x="59.7" y="167.4">TCK/SWCLK/PB7</text>
<text x="94.6" y="167.4">VDDIN</text>
<text x="106.8" y="165.9">E3</text>
<text x="159" y="163.2">2</text>
<text x="159" y="165.9">4</text>
<text x="164.4" y="164.6">GND</text>
<text x="164.4" y="167.4">GND</text>
<text x="52.5" y="168.7">A5</text>
<text x="52.5" y="171.4">A4</text>
<text x="59.7" y="170.1">PB8/XOUT</text>
<text x="59.7" y="172.8">PB9/PGMCK/XIN</text>
<text x="92.2" y="170.1">VDDOUT</text>
<text x="106.8" y="168.7">F3</text>
<text x="52.5" y="174.2">A8</text>
<text x="52.5" y="176.9">A7</text>
<text x="52.6" y="179.7">C5</text>
<text x="59.7" y="175.6">DDM/PB10</text>
<text x="59.7" y="178.3">DDP/PB11</text>
<text x="96.3" y="175.6">NRST</text>
<text x="106.8" y="174.2">E6</text>
<text x="106.8" y="179.7">F9</text>
<text x="7.2" y="184.2">D</text>
<text x="52.5" y="182.5">A6</text>
<text x="52.6" y="185.2">B4</text>
<text x="59.7" y="183.8">PB13/DAC0</text>
<text x="59.7" y="181.1">ERASE/PB12</text>
<text x="98.2" y="181.1">TST</text>
<text x="106.8" y="185.2">A10</text>
<text x="263.5" y="184.2">D</text>
<text x="59.7" y="186.5">PB14/DAC1</text>
<text x="92.2" y="186.5">JTAGSEL</text>
<text x="136.3" y="189.3">Title</text>
<text x="136.3" y="194.8">Size:</text>
<text x="155.6" y="194.8">Number:</text>
<text x="180.4" y="194.8">Revision:</text>
<text x="136.3" y="198.9">Date: 3/6/2013</text>
<text x="136.3" y="201.7">Designer:</text>
<text x="159.7" y="198.9">Time: 7:58:35 PM</text>
<text x="180.4" y="198.9">Sheet1</text>
<text x="189.8" y="198.9">of 4</text>
<text x="37.5" y="205.8">1</text>
<text x="102.9" y="205.8">2</text>
<text x="168.4" y="205.8">3</text>
<text x="233.8" y="205.8">4</text>
</g>
<g font-size="2.5" fill="#800000">
<text x="69.4" y="14.8">3V3</text>
<text x="160.4" y="28.5">3V3</text>
<text x="50.1" y="34">1V8</text>
<text x="165.5" y="31.3">3V3_ANALOG</text>
<text x="168.6" y="47.7">3V3</text>
<text x="173.5" y="58.8">RS485_RO</text>
<text x="38.5" y="64.3">I2C_SDA</text>
<text x="173.5" y="61.5">RS485_DE</text>
<text x="38.5" y="69.8">RS485_RO G10</text>
<text x="38.5" y="67">I2C_SCL</text>
<text x="173.5" y="67">RS485_DI</text>
<text x="38.5" y="72.5">RS485_DI</text>
<text x="112.9" y="80.7">RS485_DE</text>
<text x="127.3" y="97.2">3V3</text>
<text x="181.8" y="97.2">STATUS_LED</text>
<text x="140.5" y="111">I2C_SCL</text>
<text x="140.5" y="113.7">I2C_SDA</text>
<text x="35.7" y="116.5">STATUS_LED K1</text>
<text x="135.5" y="130.2">3V3</text>
<text x="108" y="152.2">3V3</text>
<text x="145.9" y="157.7">XIN</text>
<text x="187.3" y="157.7">XOUT</text>
<text x="108" y="163.2">3V3</text>
<text x="113.5" y="165.9">1V8</text>
<text x="41.2" y="168.7">XOUT</text>
<text x="41.2" y="171.4">XIN</text>
</g>
<g font-size="2.5" fill="#000080">
<text x="77.1" y="14.8">U1B</text>
<text x="129.4" y="17.5">J1</text>
<text x="27.2" y="22.8">C1</text>
<text x="35.5" y="22.8">C39</text>
<text x="44" y="23.1">C3</text>
<text x="27.2" y="25.5">100n</text>
<text x="35.5" y="25.5">100n</text>
<text x="44" y="25.8">2.2u</text>
<text x="21.7" y="42">C40</text>
<text x="32.7" y="42">C41</text>
<text x="43.7" y="42">C42</text>
<text x="54.7" y="42">C2</text>
<text x="21.7" y="44.7">100n</text>
<text x="32.7" y="44.7">100n</text>
<text x="43.7" y="44.7">100n</text>
<text x="54.7" y="44.7">100n</text>
<text x="66.1" y="45">2.2u</text>
<text x="66.1" y="42.3">C4</text>
<text x="77.1" y="47.7">ATSAM3S4CA-CU</text>
<text x="151.4" y="47.7">U2</text>
<text x="57.8" y="53.3">U1A</text>
<text x="181.8" y="50.5">C5</text>
<text x="190.1" y="50.5">100n</text>
<text x="151.4" y="86.3">MAX13431E</text>
<text x="201" y="94.5">D1</text>
<text x="214.5" y="100.8">330</text>
<text x="214.5" y="96.4">R1</text>
<text x="130.8" y="107.9">10k</text>
<text x="131.1" y="105.5">R2</text>
<text x="139" y="107.9">10k</text>
<text x="139.3" y="105.5">R3</text>
<text x="159.7" y="108.2">U3</text>
<text x="148.7" y="124.7">4.7u</text>
<text x="148.7" y="122">C6</text>
<text x="187.3" y="124.7">C7</text>
<text x="198.3" y="124.7">220n</text>
<text x="140.2" y="140.9">100n</text>
<text x="140.2" y="138.2">C8</text>
<text x="159.7" y="143.9">LSM303DLHCTR</text>
<text x="162.2" y="152.2">X1</text>
<text x="148.7" y="165.9">10p</text>
<text x="148.7" y="163.2">C10</text>
<text x="198.3" y="165.9">10p</text>
<text x="198.3" y="163.2">C11</text>
<text x="162.2" y="171.4">CRYSTAL</text>
<text x="57.8" y="190.7">ATSAM3S4CA-CU</text>
<text x="205.2" y="188">OSRF</text>
<text x="205.2" y="190.7">419 N. Shoreline Blvd</text>
<text x="205.2" y="193.4">Mountain View, CA 94043</text>
<text x="205.2" y="196.2">USA</text>
<text x="148.7" y="201.7">Morgan Quigley</text>
<text x="205.2" y="198.9">http://osrfoundation.org</text>
</g>
<g font-size="2.5" fill="#f00">
<text x="113.6" y="21.7">TCLK</text>
<text x="149.8" y="21.7">URXD1</text>
<text x="113.7" y="24.4">NRST</text>
<text x="114.9" y="29.9">TMS</text>
<text x="115.9" y="27.1">TDI</text>
<text x="149.8" y="24.4">UTXD1</text>
<text x="149.8" y="27.1">ERASE</text>
<text x="114.9" y="32.6">TDO</text>
<text x="114" y="57.4">STRAIN_BRIDGE_POWER</text>
<text x="114" y="65.6">LED_4</text>
<text x="114" y="62.9">LED_3</text>
<text x="114" y="71.2">LED_0</text>
<text x="174.6" y="71.2">RS485_A</text>
<text x="28.6" y="76.6">ADC_STRAIN_CS</text>
<text x="174.6" y="73.9">RS485_B</text>
<text x="38.8" y="79.4">ADC_CS</text>
<text x="41.1" y="82.1">LED_5</text>
<text x="35.7" y="93.1">ADC_MOSI</text>
<text x="35.7" y="90.4">ADC_MISO</text>
<text x="37.1" y="95.8">ADC_SCK</text>
<text x="114" y="90.4">LED_1</text>
<text x="41.1" y="112.4">LED_2</text>
<text x="40.1" y="153.6">URXD1</text>
<text x="40.2" y="156.3">UTXD1</text>
<text x="43.3" y="161.8">TDO</text>
<text x="44.3" y="159.1">TDI</text>
<text x="41.9" y="167.4">TCLK</text>
<text x="43.3" y="164.6">TMS</text>
<text x="114" y="175.6">NRST</text>
<text x="40.5" y="181.1">ERASE</text>
</g>
</svg>
